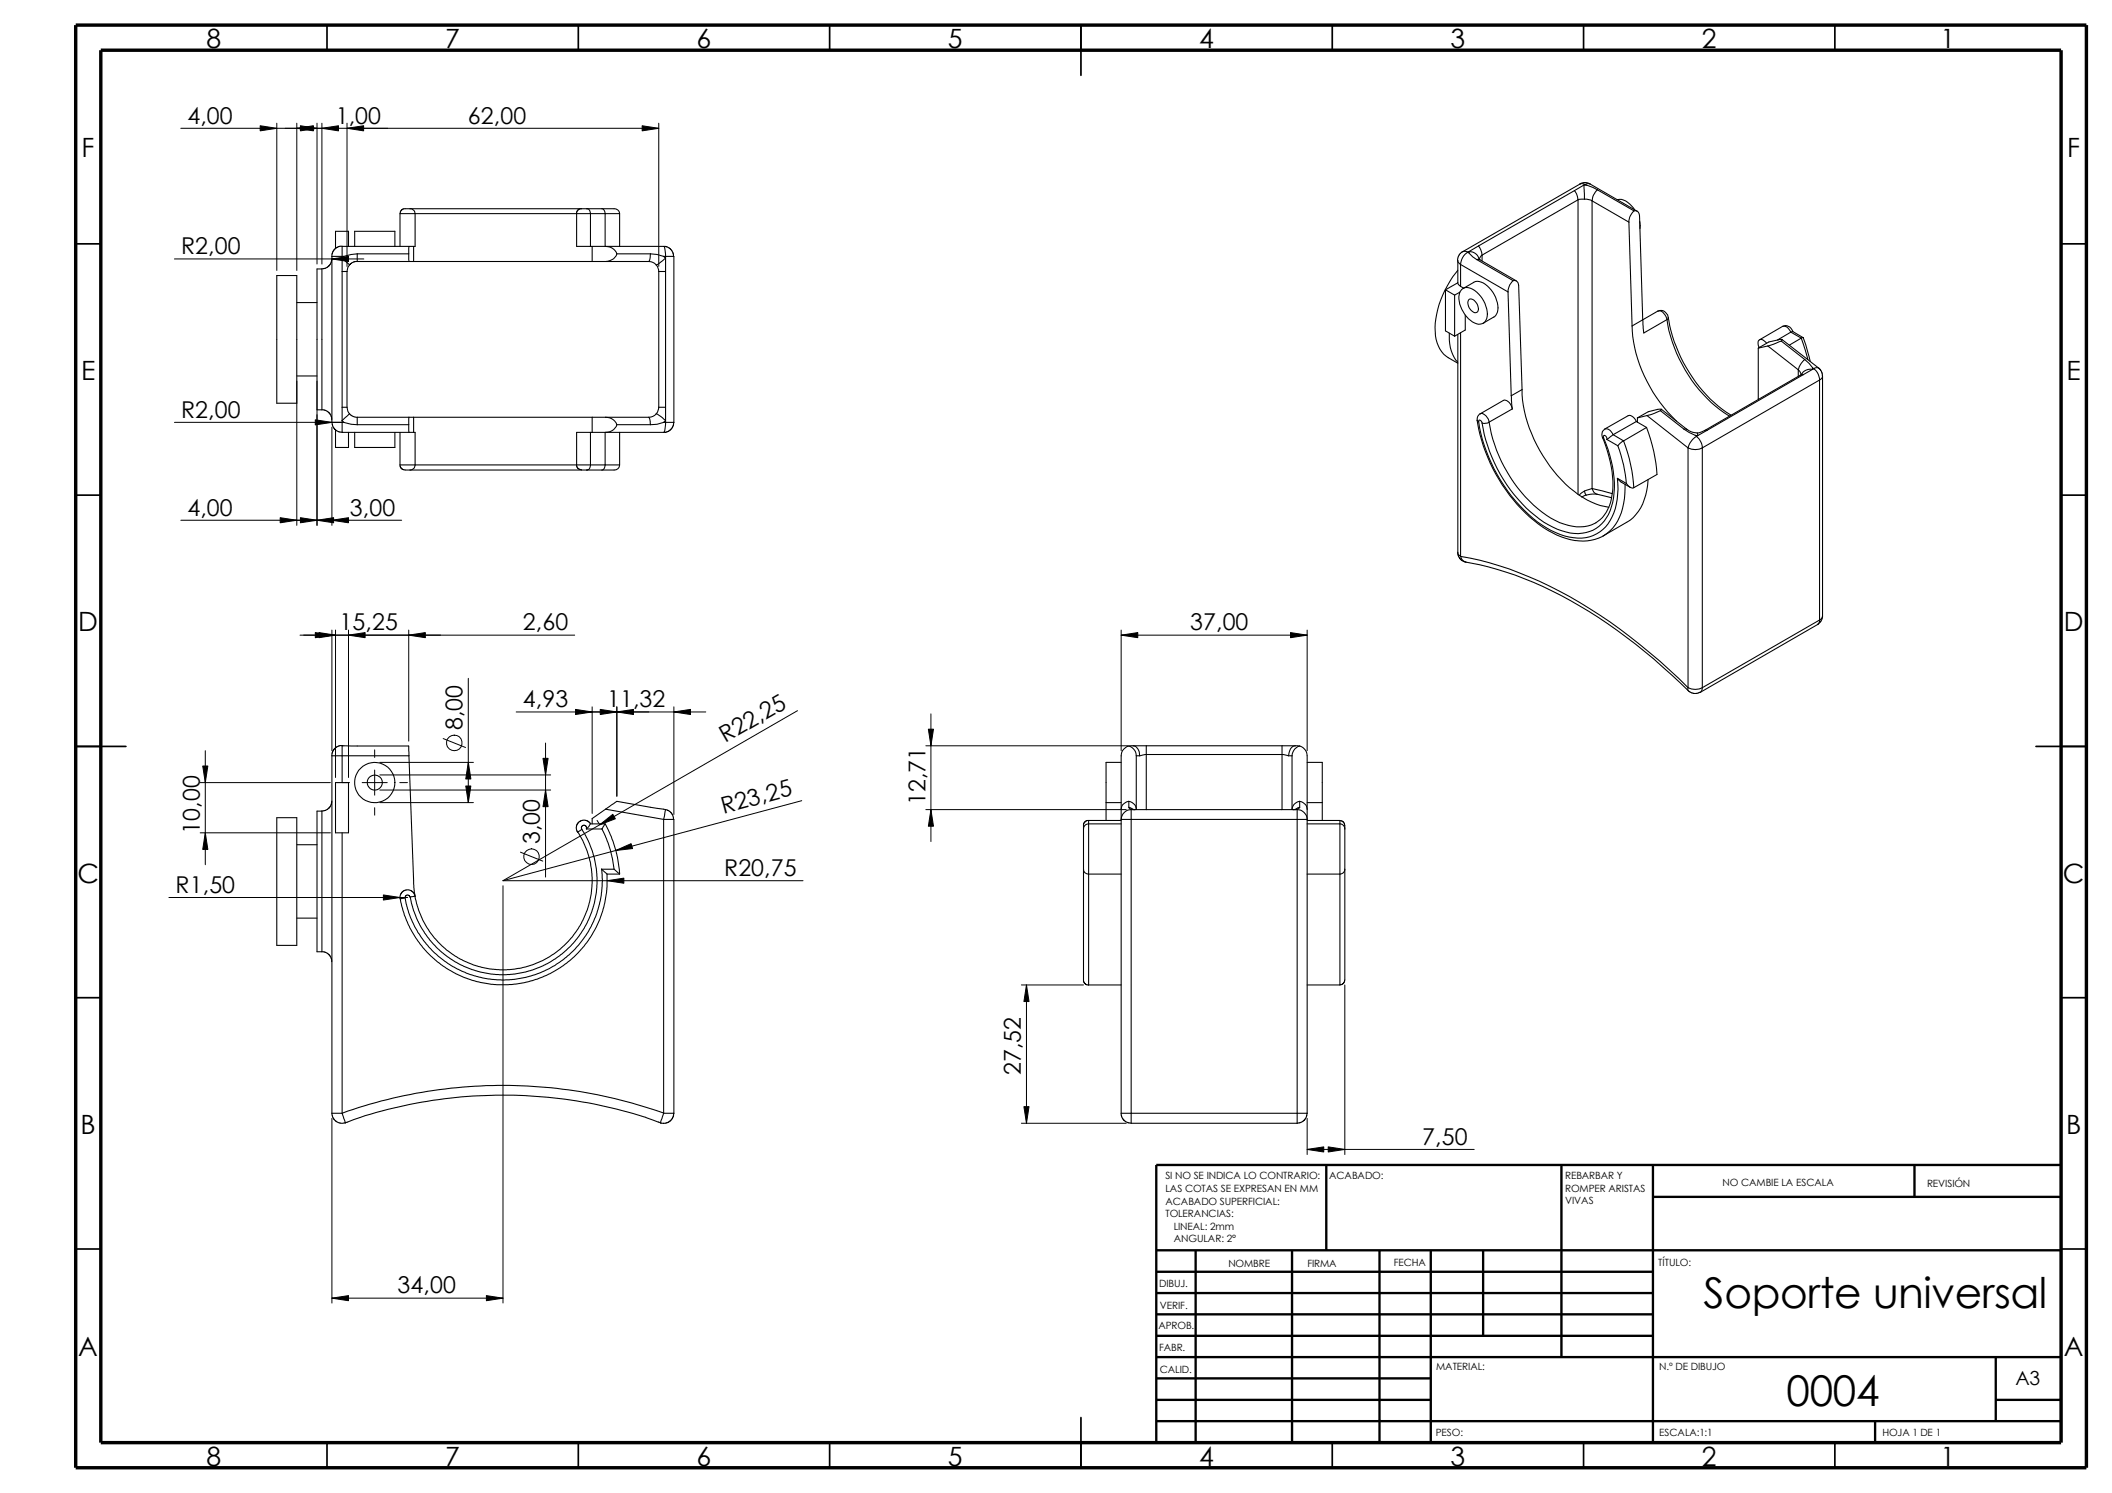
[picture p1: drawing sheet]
<svg xmlns="http://www.w3.org/2000/svg" width="420mm" height="297mm" viewBox="0 0 420 297" stroke-linecap="round" stroke-linejoin="round" font-family="sans-serif">
<g fill="none" stroke="#000" stroke-width=".34">
<path d="M65.1 5v5M115.1 5v5M165 5v5M215 5v10M265 5v5M315 5v5M365 5v5M15.1 48.5h5M410 48.5h5.1M15.1 98.5h5M410 98.5h5.1M15.1 148.5h9.9"/>
<path d="M405 148.5h10.1M15.1 198.5h5M410 198.5h5.1M15.1 248.5h5M410 248.5h5.1M65.1 287v5M115.1 287v5M165 287v5M215 282v10M265 287v5M315 287v5M365 287v5"/>
</g>
<g fill="none" stroke="#000" stroke-width=".47">
<path d="M263.9 231.8v17M310.6 231.8v38.2M328.8 231.8v55.2M328.8 238.1h81.2M380.9 231.8v6.3M410 231.8h-180v55.2M230 248.8h180M230 257.3h98.8M230 253h98.8M237.9 248.8v38.2M257 248.8v38.2M274.4 248.8v38.2"/>
<path d="M284.6 248.8v38.2M295.1 248.8v17M230 270h180M230 274.2h54.6M230 265.8h98.8M230 261.5h98.8M230 278.5h54.6M397 278.5h13M397 270v12.7M230 282.7h180M373 282.7v4.3"/>
</g>
<path d="M15.1 5h400v287h-400zM20.1 10h389.9v277h-389.9z" fill="none" stroke="#000" stroke-width=".68" stroke-linecap="butt"/>
<g fill="none" stroke="#000" stroke-width=".21">
<path d="M313.2 37.9l.4 .7 .3 1.2M313.2 37.9l-19.1 11M313.9 39.8v58.5M313.9 39.8l-19.1 11M314.3 36.6l.7-.3 .8 .1 .5 .2M314.3 36.6l.5-.1 .5 .2M314.3 36.6l-23.3 13.5M315.1 36.8l.1 2.8M315.1 36.8l-1.9 1.1M315.1 36.8h.5M315.2 39.6l.8 .1 .7 .3M315.2 39.6l-1.3 .2"/>
<path d="M315.3 36.7l-.2 .1M315.3 36.7l.3 .1M315.6 36.8l2.2 1M316.3 36.6l-.4-.1-.6 .2M316.3 36.6l9.4 5.4M316.7 40l7.4 4.2M316.7 40v57.2M317.8 37.8a3.1 3.1 0 0 0-1.1 2.2M317.8 37.8l7.3 4.2M321.7 39.7a3.2 3.2 0 0 1 3.2 1.7l.3 .3M55.1 54.8h3.9v25.4h-3.9zM63.1 53.5h.9v28h-.9z"/>
<path d="M66 51.5l-.1 .7-.5 .8-.7 .4-.7 .1M66 51v33M66 51h2.4M68.1 49h-.6l-.8 .4-.5 .7-.2 .9M68.1 54h.9M68.4 51l-.3 .4 1.4 1.3M69 54v27M69.3 49v-3h-2.6v3.5M69.5 52.7l-.3 .5-.2 .8M70.6 49v-3h8v3M71.1 50.5l-2.7 .5M71.1 52l-.8 .1-.8 .6"/>
<path d="M71.1 50.5h10.2M71.1 50.5v1.5M71.1 52h58M79.6 42.5l.2-.6 .5-.4h41.9a1.02 1.02 0 0 1 1.1 1M81.3 50.5l.1 1.5M81.4 49l-.1 1.5M81.6 41.5a1.01 1.01 0 0 1 1 1v6.5h-14.5v37M82.3 49v3M115.7 41.5l-.6 .2-.4 .5v6.8h17.3M116.9 41.5l.3 .2 .3 .8v6.5M117.8 49v3M119.7 41.5l.4 .2 .3 .8v6.5"/>
<path d="M120.5 49a2.3 2.3 0 0 1 2.2 1.5M122.7 50.5a2.2 2.2 0 0 1-2.2 1.5M122.7 50.5h6.7M123.3 42.5h-43.7v6.5M123.3 42.5v6.5M129.1 52a1.93 1.93 0 0 1 1.4 .7M129.4 50.5l1.3 .1 1.3 .4M129.4 50.5l-.1 1.1-.2 .4M130.5 52.7l.3 .3 .3 1M131.1 54h1.3M131.1 54v27M132 49a3.3 3.3 0 0 1 .4 2v33a3.3 3.3 0 0 1-.4 2"/>
<path d="M132 51l.4 .4-1.2 1-.7 .3M132 49l.7 .1 .8 .5 .4 .7 .1 .7M132 51h2.1M134.1 51v33M287.6 57.7l1.8 1M287.6 57.7v8.1l1.8 1.1M289.4 58.7v8.2M290 56.3l.1 .3 .5 .4M290 53.8a18.8 18.8 0 0 0-4.4 13 5.8 5.8 0 0 0 2.5 4.4l1.9 1.1M290 56.3l-2.4 1.4M290.4 58.1l-1 .6M290.6 52.6l-.5-.4-.1-.4v4.5"/>
<path d="M290.6 52.6v4.4M290.6 57l.6 .3M290.6 52.6l9.4 5.5M290.8 57.6a2.22 2.22 0 0 1 3 .5 5.7 5.7 0 0 1 2 5.3 1.71 1.71 0 0 1-2.9 .7 5.9 5.9 0 0 1-2.5-5.9zM291 50.1l-.7 .6-.3 1.1M291 50.1l.5-.1 .5 .2M291.1 57.4l2.1-1.2a2.31 2.31 0 0 1 2.7 .7 5.7 5.7 0 0 1 2 5.2l-.6 .9-2.2 1.3M292 50.2a3.1 3.1 0 0 0-1.4 2.4M292 50.2l.3 .1M292.3 50a1.86 1.86 0 0 1 1.9 1.6l.2 .1M292.3 50.3l.7 .8 .8 .5M292.3 59.6a1.47 1.47 0 0 1 1.7 1.2l.1 .4a.7 .7 0 0 1-.2 .9 .7 .7 0 0 1-1-.1 1.88 1.88 0 0 1-.6-2.4z"/>
<path d="M292.3 50v.3M292.3 50l-.3 .2M293.8 51.6l.6 .1M293.8 51.6l7.2 4.2M294.1 48.9l.5 .9 .2 1M294.1 48.9l-1.8 1.1M294.4 51.7l7.3 4.2M294.8 50.8l-.5 .8M294.8 50.8v1.1M300 58.1l.6 20.6M301 55.8l-.7 .9-.3 1.4M301 55.8l.7 .1 .3 .4 .1 .6 .7 20.6"/>
<path d="M324.1 44.2l.6 20.7M325.1 42l-.9 1.2-.1 1M325.1 42h.6l.3 .4 .2 .6 .6 20.6M326.2 44.1l.1 1.4M59 60.2h4.1M59 74.8h4.1M288.3 66.3a7.4 7.4 0 0 0 1.7 5.8M290 66.5v43.4M290.6 66.2v44.5M291.5 62.7v3l-2.1 1.2M300.6 78.7l.3 2.7M302.8 77.5a26.7 26.7 0 0 0 6.3 16.2 18.2 18.2 0 0 0 10.9 7.2h.1"/>
<path d="M302.8 77.5l-2.2 1.2M324.7 64.9a28.1 28.1 0 0 0 8.8 18.9M326.8 63.6l-2.1 1.3M329.8 61.9a1.44 1.44 0 0 1 2.1 1.3M331.6 63.6a28.3 28.3 0 0 0 12.3 19.1l.2 .1M331.6 63.6a2.06 2.06 0 0 0-1.6-1.8l-3.2 1.8M331.6 63.6l-4.6 2.7-.2-2.7M331.9 63.2a29.4 29.4 0 0 0 11.5 18.8l1 .6M331.9 63.2l-.3 .4M349.8 69.3v10.2M351.4 68.3l-.3-.4a.75 .75 0 0 0-1.1-.3 .75 .75 0 0 0-.2 1.1l.2 .5M351.7 68.8l-1.9 .5"/>
<path d="M351.7 68.8l6 4.8M354.4 67.9l.2-.3-.1-.1a9.6 9.6 0 0 0-4.7 1.8M354.4 67.9l-2.7 .9M354.4 67.9l4.7 3.6M354.5 67.6l7.3 5.6h-.5l-.5 .2M354.6 64.9a1.47 1.47 0 0 1 2 1.1l-.3 .1M354.6 64.9h.3a1.75 1.75 0 0 1 1.4 1.2M354.6 64.9l-4.6 2.7M356.3 66.1l-2.7 1.5M356.3 66.1l2 1.2M356.6 66l2.1 1.2M357.7 73.6l.3 .3 .3 .7"/>
<path d="M357.7 73.6v1.3M358.2 74.6l-19.1 11.1M358.3 67.3l1.4 4.2M358.3 67.3l-2.3 1.4M358.5 74.4l-.3 .2M358.7 67.2l1.4 4.7M358.7 74.5l-.5 .1M358.7 67.2l-.4 .1M358.7 74.5l-19.1 11.1M358.7 67.2h.1M359.1 71.5l1.5 1.7M359.1 71.5a3.7 3.7 0 0 0-1.4 2.1"/>
<path d="M360.6 73.5a2.05 2.05 0 0 0-2.2 .9M360.6 73.5l-1.9 1M360.6 73.2v.3M360.6 73.2l.2 .2M360.8 73.4a2.85 2.85 0 0 1 1.2 2.2M360.8 73.4l-.2 .1M361.8 73.2l.4 .5 .4 1.1M362 75.6l-23.3 13.5M362 75.6v47.8M362.6 74.8a.8 .8 0 0 1-.6 .8M362.6 74.8v47.7M64 81.5l.7 .1 .8 .6 .4 .6 .1 .7"/>
<path d="M66 84h2.4M66.1 84l.1 .7 .5 .8 .6 .4 .8 .1M66.7 85.6v3.4h2.6v-3M68.1 86h14.5v6.5a1.01 1.01 0 0 1-1 1M68.1 81h.9M68.4 84l1.5 .4 1.2 .1M69 81l.2 .8 .3 .5M69.5 82.3l-1.4 1.4 .3 .3M69.5 82.3l.8 .6 .8 .1M70.6 86v3h8v-3M71.1 83v1.5M71.1 84.5h10.2"/>
<path d="M71.1 83h58M79.6 92.5l.1 .5 .3 .3 .6 .2h41.6a1.01 1.01 0 0 0 1.1-1M79.6 86v6.5M79.6 92.5h43.7M81.3 84.5l.1 1.5M81.4 83l-.1 1.5M82.3 83v3M117.5 86v6.7l-.3 .7-.3 .1M117.8 83v3M120.4 86v6.5l-.3 .8-.4 .2M120.5 83a2.3 2.3 0 0 1 2.2 1.5M122.7 84.5l-.4 .7a2.23 2.23 0 0 1-1.8 .8"/>
<path d="M122.7 84.5h6.7M123.3 86v6.5M129.1 83l.2 .4 .1 1.1M130.5 82.3a1.93 1.93 0 0 1-1.4 .7M130.5 82.3l1.9 1.4-.4 .3M131.1 81l-.3 1-.3 .3M131.1 81h1.3M132 86h-17.3v6.8l.4 .5 .6 .2M132 84l-1.3 .4-1.3 .1M132 84h2.1M134.1 84l-.3 1-.5 .6-.7 .4h-.6M293.9 83.6a32.9 32.9 0 0 0 13 21.3 13.5 13.5 0 0 0 9.7 2.6l1.4-.4 1-.5"/>
<path d="M293.9 83.6l.3 .3M294.2 83.9a31.4 31.4 0 0 0 13.5 21.1 11.3 11.3 0 0 0 8.5 1.8 7.5 7.5 0 0 0 5.1-5.6l.4-1.8 .2-2.1-.1-2.1M294.2 83.9v-.3h.3l.3 .6M294.5 82.3l-.5 .5-.1 .8M294.5 82.3a1.4 1.4 0 0 1 1.6 1.1l.1 .6M294.8 84.2a30.1 30.1 0 0 0 12.3 19.7 11.5 11.5 0 0 0 8.4 2.1 7.2 7.2 0 0 0 5.3-6.1 21.9 21.9 0 0 0-1.8-12.8M296.2 84a28.2 28.2 0 0 0 12.3 19.1 9.9 9.9 0 0 0 8.1 1.3 6.9 6.9 0 0 0 4.1-6 22.1 22.1 0 0 0-1.9-11.3M296.2 84l-.5 .2h-.9M300.9 81.4a1.73 1.73 0 0 0-1.8-1.7l-4.6 2.6M300.9 81.4l-4.7 2.6M315.2 97.7l-1 .8M315.2 97.7l.3 .8"/>
<path d="M315.5 98.5l-.8 .4M316.7 97.2l4 1M316.7 97.2l.4 .8 .6 .3M316.7 97.2l-1.5 .5M317.7 98.3l2.9 .8M317.7 98.3h-.9l-1.3 .2M318.8 87.1h.2M319 87.1v-.3a.47 .47 0 0 1 .6 0 .47 .47 0 0 1 0 .6M319.3 85.4l-.5 .5-.1 .6 .1 .6M319.6 87.4l2.2 1.3M320.9 86.5l-1.3 .9M320.9 86.5l2.1 1.2"/>
<path d="M321.8 95.2l.7 .7 1.8 1M321.8 95.2l1.7 1M321.8 88.7a26.9 26.9 0 0 1 1.7 7.5M323 87.7l-1.2 1M323 87.7a32.2 32.2 0 0 1 2 9.3M323.3 96.4a13 13 0 0 1-2.4 8.6l-1.9 1.6M323.5 96.2a1.32 1.32 0 0 0 1.5 .8M325.5 83.9a1.46 1.46 0 0 0-1.6-1.2l-4.6 2.6a1.52 1.52 0 0 1 1.6 1.2M325.5 83.9l.2 .1M325.5 83.9l-4.6 2.6M325.7 84l1.9 1M325.7 83.1v.9"/>
<path d="M327.6 85a31.2 31.2 0 0 1 2 9.4l-4.6 2.6M327.6 85l-4.6 2.7M327.6 82.7l-1.9 .4M327.6 82.7l8.2 6.4M327.9 95.4a10 10 0 0 1-4.2 8.5l-4.7 2.7M330.3 81.7l-2.7 1M330.3 81.7l.2-.2-.1-.1a7.6 7.6 0 0 0-4.7 1.7M330.3 81.7l4.7 3.7M330.5 81.4l5.1 4.1M335 85.4l.6 .1M335 85.4l2.3 1.2M335.6 85.5l1.1 .5 .9 .1"/>
<path d="M335.8 89.1a3.1 3.1 0 0 0 2.9 0M335.8 89.1v47.7M337.3 86.6l.5 .1M337.3 86.6l.2 .2M337.5 86.8a3.8 3.8 0 0 0-1.7 2.3M337.5 86.8a3.2 3.2 0 0 1 1.2 2.3M337.6 86.1l.2 .6M337.8 86.7l-.3 .1M338.7 89.1v47.7M339.1 85.7l-1.5 .4M339.6 85.6l-.5 .1M339.6 85.6l-1.8 1.1"/>
<path d="M290 109.9l.1 .7 .4 .6 .4 .3 .7 .3M290 109.9l.1 .4 .5 .4M290.6 110.7l.3 .6 .8 .5M290.6 110.7a73.3 73.3 0 0 1 27.6 11.6 118.1 118.1 0 0 1 17.6 14.5M291.7 111.8a70.3 70.3 0 0 1 26.3 11.1 120.1 120.1 0 0 1 17.9 14.5M335.8 136.8l.1 .6M335.8 136.8a3.1 3.1 0 0 0 2.9 0M335.9 137.4l1 .6h.7l.6-.3M361.6 124.2l-23.4 13.6 .3-.4 .2-.6M362 123.4v.3l-.4 .5M362 123.4l-23.3 13.4M362.6 122.5l-.3 1.1-.7 .6"/>
<path d="M362.6 122.5a.89 .89 0 0 1-.6 .9M66 159.4l-.1 .7-.5 .7-.7 .4-.7 .2M66 150.4h15.4M66 150.4v71.1M66.7 155.7h2.6v10h-2.6zM68.1 148.3l-.8 .1-.6 .4-.5 .6-.2 1M68.1 148.4h13.2l.1 2M68.1 148.4v7.3M81.4 150.4l.9 25.5 .3 2.4M220 159.7h3M223 151.7h-3v11.5M224.6 159.4l-.7 .3a1.4 1.4 0 0 0-.9 1.3"/>
<path d="M224.6 159.4l.6 .3a1.46 1.46 0 0 1 .8 1.3M224.6 148.4l-.7 .4a1.85 1.85 0 0 0-.9 1.6v71.1M224.6 148.4l.9 .6a1.82 1.82 0 0 1 .5 1.4M224.6 159.4v1.2M225 148.4h-.4M225 148.4h33.6M225.4 148.4a1.77 1.77 0 0 1 1.3 2M226 150.4h.7M226 150.4v10.7M226.7 150.4l1.1-.3h27.5l1.1 .3M228 148.4v12.7M255 148.4v12.7"/>
<path d="M256.4 150.4h.6M257 150.4v10.7M257.7 148.4a1.77 1.77 0 0 0-1.3 2M258.6 159.4l.6 .3a1.46 1.46 0 0 1 .8 1.3M258.6 159.4l-.7 .3-.5 .4-.4 .9M258.6 148.4l-1 .6-.4 .6-.2 .8M258.6 148.4l.9 .6a1.82 1.82 0 0 1 .5 1.4v71.1M258.6 159.4v1.2M260 159.7h3M260 151.7h3v11.5M55.1 162.7h3.9v25.4h-3.9zM59 168.1h4.1"/>
<path d="M64 161.4h-.9v28h.9M64 161.4v28M68.1 165.7v55.8M82.5 178.3l-.1-.5-.5-.5-.6-.3h-.5l-.5 .2-.5 .5-.2 .6v.5M82.6 178.3l-1 .2-.1-.1a.45 .45 0 0 0-.7-.3l-.2 .5M114.9 165.5l1.1 1.8 .8 2.1 .6 2 .3 1.6 .1 2.8-.2 2-.7 3.1-1.5 3.2-2.3 3.1-1.6 1.6-1.4 1-2 1.3-2.2 .9-2.1 .6-1.5 .2-3.5 .1-1.3-.1-3.2-.8-3.2-1.4-3.1-2.3-1.5-1.6-1.1-1.4-1.2-2.1-.7-1.5-.6-1.9-.3-1.5M116.7 164.9v-.1a.51 .51 0 0 0-.6-.6 .51 .51 0 0 0-.3 .8M117.5 163.9l-.7-.6-1-.1-.9 .6-.3 1 .3 .8 .9-.6 .6 1 1.4 3.3 .6 2.2 .3 2.3v2.8l-.5 3.1-.4 1.6-1.6 3.4-1.1 1.7-1.5 1.7-1.7 1.6-1.5 1.1-2.8 1.5-3 1.1-2.3 .4-3 .1-1.6-.1-2.2-.4-1.6-.5-2.3-1-2-1.1-1.6-1.3-1.9-1.8-1.1-1.3-1.3-2-.8-1.6-.7-1.7-.6-2.7M119.7 172.9a19.7 19.7 0 0 1-.4 6.6l-.8 2.8-1.3 2.8-2 2.8-1.3 1.4-2 1.8-2.7 1.6-2.7 1.2-2.3 .6a20.5 20.5 0 0 1-7.5 .2l-3-.8-2.7-1.1-1.9-1.1-2.7-2.1-2.1-2.4-1.8-2.8-1.2-3-.7-2.8-1 .2M119.7 164.9l.9 1.9 .8 2.4 .8 3.7M120.4 163.9l-.6 1h-3.1M120.4 163.9h-2.9l-.8 1"/>
<path d="M120.4 163.9l1.2 2.6 .9 2.7 .3 1.4 .5 3.3M120.5 161l2.2-1.6 9.7 1.7M120.5 161l11.5 2M120.5 161l-2.7 1.9v1M120.8 173.9l-.1 3.6-.8 3.7-1.3 3.3-1.1 2-1.4 1.8-2.7 2.8-2 1.5-2 1.1-3.5 1.4-3.3 .7-3.8 .1-4-.6-2.4-.8-1.6-.7-3.1-1.9-2.8-2.5-2.2-2.9-1.8-3.3-.8-2.2-.5-2.2M122.2 172.9l1.1 1h-2.5M122.2 172.9h-2.5l1.1 1M132 163h2.1v58.5M132 163v58.5M132.4 161.1l.6 .1 .5 .5 .3 .5 .2 .8M132.4 161.1l-.4 1.9M215.5 164.9v30.3l.5 .6 .6 .2"/>
<path d="M215.5 172.9a.94 .94 0 0 0 1.1 1M216.6 163.2l-.5 .1-.4 .4-.2 1.2M216.6 173.9v22.1h6.4M216.6 173.9h6.4M216.6 163.2h6.4M216.6 163.2v10.7M223 163.9h-6.4a.97 .97 0 0 0-1.1 1M223.6 161.7a1.68 1.68 0 0 1 1.4-.6h33.1a2.03 2.03 0 0 1 1.9 1.9h-37l.2-.7zM224.6 160.6l.6 .4M224.6 160.6l.1 .2 .3 .2M225 161v62.5M225 161l.4 .1"/>
<path d="M225.2 161l.5 .1M258 161l-.6 .1M258.1 161l-.4 .1M258.1 161v62.5M258.6 160.6l-.8 .4M258.6 160.6l-.5 .4M260 163.2h6.6v.7M260 163.9h6.6M266.6 163.3l.6 .1 .3 .4v.5v30.7l-.3 .7-.6 .3M266.6 163.9a.97 .97 0 0 1 .9 1M266.6 163.9v32.1M267.5 172.9a.94 .94 0 0 1-.9 1h-6.6"/>
<path d="M59 182.7h4.1M64 189.4h.7l.8 .6 .4 .6 .1 .7M260 196h6.6M66 221.5l.2 .8 .6 .8 1 .4 .9-.1M66 221.5h2.1M68.1 221.5l.6 1.9M68.7 223.4h.1M131 223.3a88.8 88.8 0 0 0-28.9-5.4 92 92 0 0 0-13.7 .7 84.4 84.4 0 0 0-19.7 4.8M131 223.2l.4 .2M131.4 223.4h.1M132 221.5l-.6 1.9M132 221.4a95.2 95.2 0 0 0-63.9 .1"/>
<path d="M132 221.5h2.1M134.1 221.5l-.3 1-.5 .6-.9 .4-1.1-.1M223 221.5l.1 .7 .5 .7 .7 .5 .7 .1M223 221.5h37M225 223.5h33.1M260 221.5l-.1 .7-.5 .7-.7 .5-.6 .1"/>
<circle cx="74.6" cy="155.7" r="4"/>
<circle cx="74.6" cy="155.7" r="1.5"/>
</g>
<g fill="none" stroke="#000" stroke-width=".2">
<path d="M36 25.5h95.1M51.8 25l3.3 .5-3.3 .5zM55.1 24.5v29.3M59 25.5l3.3-.5v1zM59 24.5v29.3M59.8 25l3.3 .5-3.3 .5zM63.1 24.5v28M64 25.5l3.3-.5v1zM64 24.5v28M69 25.5l3.3-.5v1zM69 24.5v28.5M127.8 25l3.3 .5-3.3 .5z"/>
<path d="M131.1 24.5v28.5M34.7 51.5h37.7M66 51.5l3.3-.5v1zM59 75.8v28.7M63.1 75.8v28.7M34.7 84h33.4M62.7 83.5l3.3 .5-3.3 .5zM66 85v19.5M36 103.5h43.9M55.7 103l3.3 .5-3.3 .5zM59.8 103l3.3 .5-3.3 .5zM63.1 103.5l3.3-.5v1z"/>
<path d="M66 103.5l3.3-.5v1zM59.7 126.4h54.6M62.7 125.9l3.3 .5-3.3 .5zM63.4 125.9l3.3 .5-3.3 .5zM66 125.3v24.1M66.7 125.3v29.4M69.3 126.4l3.3-.5v1zM69.3 125.3v29.4M81.3 126.4l3.3-.5v1zM81.3 125.3v22.1M93.2 135v24.7M223 126.4l3.3-.5v1z"/>
<path d="M223 126.4h37M223 125.3v24.1M256.7 125.9l3.3 .5-3.3 .5zM260 125.3v24.1M39.8 155.7h25.9M40.3 152.4h1l-.5 3.3zM40.8 149.4v22.6M68.1 155.7h1.4M72 155.7h5M74.5 149.2v1.5M74.5 153.2v5M75.6 159.7h18.6"/>
<path d="M75.6 151.7h18.6M75.6 154.2h33.9M75.6 157.2h33.9M79.5 155.7h1.6M88.2 146.9l4.4 1.8M92.7 156.4h1l-.5 3.3zM93.2 151.7l.5 3.3h-1zM102.7 141.6h37.7M108 150.9h1l-.5 3.3zM108.5 157.2l.5 3.3h-1zM108.5 147.8v26.7M114.5 141.1l3.3 .5-3.3 .6z"/>
<path d="M117.8 140.6v21.2M119.4 141.1l3.3 .5-3.3 .6zM122.7 141.6l3.3-.5v1.1zM122.7 140.6v17.8M134.1 141.6l3.3-.5v1.1zM134.1 140.6v21.5M158.7 141.4l-58.6 33.8M159.5 159.3l-59.4 15.9M184.2 148.4h40.2M184.7 145.1h1l-.5 3.3zM185.2 142v25.4M33.6 178.6h47.5"/>
<path d="M39.8 165.7h25.9M40.8 165.7l.5 3.3h-1zM74.5 160.7v1.5M76.3 178.1l3.3 .5-3.3 .5zM100.1 175.2h59.7M100.1 176.2v83M103.5 169.5l4.5 1.8M118.8 163.2l.5 .8M119.3 164.1l2.6-2.1 .5 .9zM120.8 175.2l3.3-.5v1zM122.5 169.2l3-1.3 .3 .9zM184.2 161.1h39.9"/>
<path d="M185.2 161.1l.5 3.3h-1zM203.2 196h12.3M204.2 196l.5 3.3h-1zM204.2 196v27.5M267.5 196v33.7M66 222.5v36.7M203.2 223.5h20.9M203.7 220.2h1l-.5 3.3zM260 228.7l3.3-.5v1zM260 222.5v7.2M260 228.7h33.3M264.2 228.2l3.3 .5-3.3 .5z"/>
<path d="M66 258.3l3.3-.5v1zM66 258.3h34.1M96.8 257.8l3.3 .5-3.3 .5z"/>
<circle cx="90.4" cy="147.8" r="1.56"/>
<circle cx="105.7" cy="170.4" r="1.56"/>
</g>
<g fill="#000">
<path d="M51.8 25l3.3 .5-3.3 .5zM59 25.5l3.3-.5v1zM59.8 25l3.3 .5-3.3 .5zM64 25.5l3.3-.5v1zM69 25.5l3.3-.5v1zM127.8 25l3.3 .5-3.3 .5zM66 51.5l3.3-.5v1zM62.7 83.5l3.3 .5-3.3 .5zM55.7 103l3.3 .5-3.3 .5zM59.8 103l3.3 .5-3.3 .5zM63.1 103.5l3.3-.5v1zM66 103.5l3.3-.5v1z"/>
<path d="M62.7 125.9l3.3 .5-3.3 .5zM63.4 125.9l3.3 .5-3.3 .5zM69.3 126.4l3.3-.5v1zM81.3 126.4l3.3-.5v1zM223 126.4l3.3-.5v1zM256.7 125.9l3.3 .5-3.3 .5zM40.3 152.4h1l-.5 3.3zM92.7 156.4h1l-.5 3.3zM93.2 151.7l.5 3.3h-1zM108 150.9h1l-.5 3.3zM108.5 157.2l.5 3.3h-1zM114.5 141.1l3.3 .5-3.3 .6z"/>
<path d="M122.7 141.6l3.3-.5v1.1zM119.4 141.1l3.3 .5-3.3 .6zM134.1 141.6l3.3-.5v1.1zM184.7 145.1h1l-.5 3.3zM40.8 165.7l.5 3.3h-1zM76.3 178.1l3.3 .5-3.3 .5zM119.3 164.1l2.6-2.1 .5 .9zM120.8 175.2l3.3-.5v1zM122.5 169.2l3-1.3 .3 .9zM185.2 161.1l.5 3.3h-1zM204.2 196l.5 3.3h-1zM203.7 220.2h1l-.5 3.3z"/>
<path d="M260 228.7l3.3-.5v1zM264.2 228.2l3.3 .5-3.3 .5zM66 258.3l3.3-.5v1zM96.8 257.8l3.3 .5-3.3 .5z"/>
</g>
<g font-size="8.4">
<text x="338.9" y="260.3">Soporte universal</text>
<text x="355.4" y="279.7">0004</text>
</g>
<g font-size="5.3">
<text x="41.1" y="9.6">8</text>
<text x="88.6" y="9.6">7</text>
<text x="138.6" y="9.6">6</text>
<text x="188.6" y="9.6">5</text>
<text x="238.6" y="9.6">4</text>
<text x="288.6" y="9.6">3</text>
<text x="338.6" y="9.6">2</text>
<text x="386.1" y="9.6">1</text>
<text x="16.2" y="31.3">F</text>
<text x="411.3" y="31.3">F</text>
<text x="16.1" y="75.6">E</text>
<text x="411.1" y="75.6">E</text>
<text x="15.6" y="125.6">D</text>
<text x="410.6" y="125.6">D</text>
<text x="15.4" y="175.6">C</text>
<text x="410.4" y="175.6">C</text>
<text x="16" y="225.6">B</text>
<text x="411" y="225.6">B</text>
<text x="15.6" y="269.8">A</text>
<text x="410.6" y="269.8">A</text>
<text x="41.1" y="291.6">8</text>
<text x="88.6" y="291.6">7</text>
<text x="138.6" y="291.6">6</text>
<text x="188.6" y="291.6">5</text>
<text x="238.6" y="291.6">4</text>
<text x="288.6" y="291.6">3</text>
<text x="338.6" y="291.6">2</text>
<text x="386.1" y="291.6">1</text>
</g>
<g font-size="4.6">
<text x="37.3" y="24.6">4,00</text>
<text x="66.8" y="24.6">1,00</text>
<text x="93.1" y="24.6">62,00</text>
<text x="36" y="50.6">R2,00</text>
<text x="36" y="83.1">R2,00</text>
<text x="37.3" y="102.6">4,00</text>
<text x="69.6" y="102.6">3,00</text>
<text x="67.6" y="125.4">15,25</text>
<text x="104" y="125.4">2,60</text>
<text x="236.8" y="125.4">37,00</text>
<text x="104" y="140.7">4,93</text>
<text x="120.8" y="140.7">11,32</text>
<text x="92" y="145.3" transform="rotate(-90 92 145.3)">8,00</text>
<text x="144.3" y="147.9" transform="rotate(-30 144.3 147.9)">R22,25</text>
<text x="143.9" y="161.9" transform="rotate(-15 143.9 161.9)">R23,25</text>
<text x="184.1" y="160.2" transform="rotate(-90 184.1 160.2)">12,71</text>
<text x="39.7" y="165.9" transform="rotate(-90 39.7 165.9)">10,00</text>
<text x="107.4" y="167.9" transform="rotate(-90 107.4 167.9)">3,00</text>
<text x="34.9" y="177.6">R1,50</text>
<text x="144" y="174.3">R20,75</text>
<text x="203.1" y="213.9" transform="rotate(-90 203.1 213.9)">27,52</text>
<text x="282.9" y="227.8">7,50</text>
<text x="79.1" y="257.3">34,00</text>
</g>
<text font-size="3.9" x="400.9" y="275.5">A3</text>
<g font-size="2">
<text x="231.8" y="234.7">SI NO SE INDICA LO CONTRARIO:</text>
<text x="231.8" y="237.2">LAS COTAS SE EXPRESAN EN MM</text>
<text x="231.8" y="239.6">ACABADO SUPERFICIAL:</text>
<text x="264.4" y="234.7">ACABADO:</text>
<text x="311.4" y="234.6">REBARBAR Y</text>
<text x="311.4" y="237.1">ROMPER ARISTAS</text>
<text x="311.4" y="239.6">VIVAS</text>
<text x="342.7" y="236">NO CAMBIE LA ESCALA</text>
<text x="383.4" y="236.2">REVISIÓN</text>
<text x="231.8" y="242.1">TOLERANCIAS:</text>
<text x="233.5" y="244.6">LINEAL: 2mm</text>
<text x="233.5" y="247.1">ANGULAR: 2°</text>
<text x="277.3" y="252">FECHA</text>
<text x="329.9" y="252">TÍTULO:</text>
<text x="230.6" y="256.1">DIBUJ.</text>
<text x="244.4" y="252.1">NOMBRE</text>
<text x="260.1" y="252">FIRMA</text>
<text x="230.7" y="260.4">VERIF.</text>
<text x="230.5" y="264.5">APROB.</text>
<text x="230.6" y="268.8">FABR.</text>
<text x="230.7" y="273.2">CALID.</text>
<text x="285.7" y="272.6">MATERIAL:</text>
<text x="330.1" y="272.6">N.º DE DIBUJO</text>
<text x="285.7" y="285.6">PESO:</text>
<text x="330.1" y="285.7">ESCALA:1:1</text>
<text x="374.5" y="285.7">HOJA 1 DE 1</text>
</g>
</svg>
